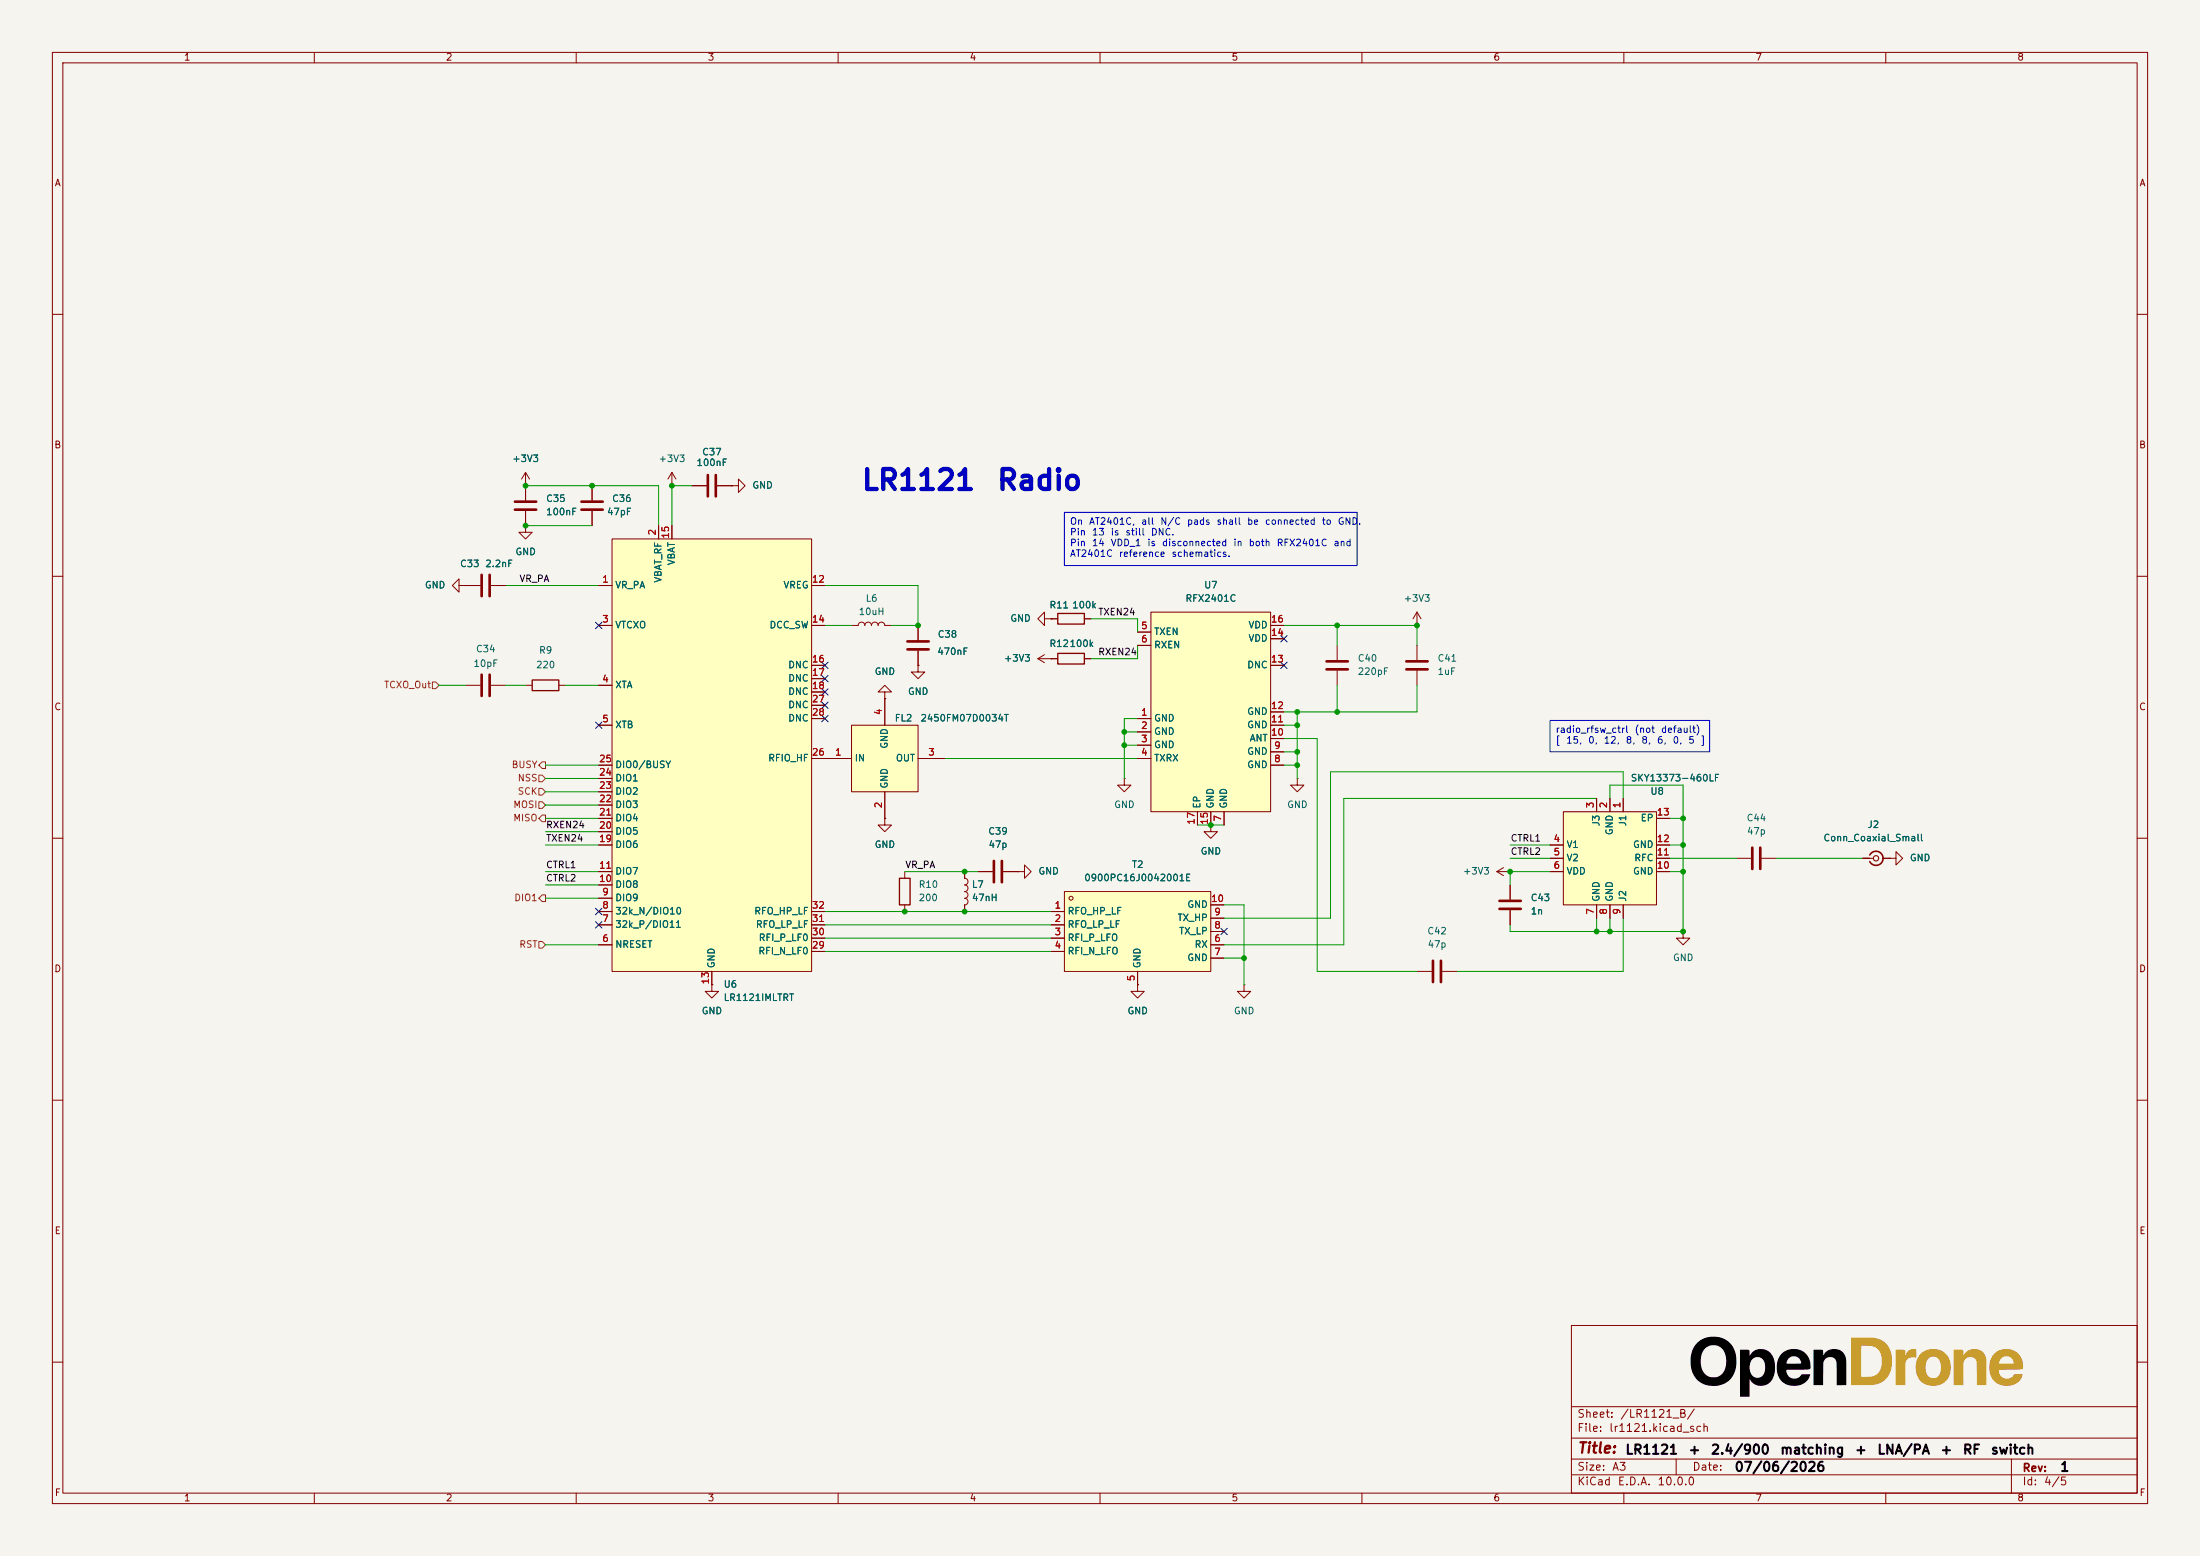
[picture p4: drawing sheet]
<svg xmlns="http://www.w3.org/2000/svg" width="420mm" height="297mm" viewBox="0 0 420 297" stroke-linecap="round" stroke-linejoin="round" font-family="sans-serif">
<path d="M0 0h420v297h-420z" fill="#f5f4ef" stroke="#f5f4ef" stroke-width=".19"/>
<g fill="none" stroke="#840000" stroke-width=".19">
<path d="M10 10h400v277h-400zM12 12h396v273h-396zM60 10v2M110 10v2M160 10v2M210 10v2M260 10v2M310 10v2M360 10v2M10 60h2M408 60h2M10 110h2"/>
<path d="M408 110h2M10 160h2M408 160h2M10 210h2M408 210h2M300 253h108v32h-108zM10 260h2M300 278.5h108M300 274.5h108M300 268.5h108M320 278.5v3M384 278.5v6.5"/>
<path d="M408 260h2M60 285v2M110 285v2M160 285v2M210 285v2M260 285v2M300 281.5h108M310 285v2M360 285v2"/>
</g>
<g fill="#c89d2e">
<path d="M373 257.6l1.7 .1 .2 1a2.31 2.31 0 0 1 2.5-1.2 2.31 2.31 0 0 1 1.8 2.2v4.7h-1.8l-.1-4.5-.5-.8h-1.1a1.31 1.31 0 0 0-.9 1.2v4.1h-1.8z"/>
<path d="M361.9 257.6l1.7 .1 .2 1a1.41 1.41 0 0 1 2-1v1.4l-1.3 .1-.4 .3-.3 .5-.1 4.4h-1.8z"/>
</g>
<path d="M324 256.3a4.5 4.5 0 0 1 5.3-.6 4.5 4.5 0 0 1 2.2 4.8 4.4 4.4 0 0 1-4.7 4 4.4 4.4 0 0 1-4.1-4.6h2a2.55 2.55 0 0 0 3.1 3 3.3 3.3 0 0 0 1.6-4.2v-.1a2.37 2.37 0 0 0-2.6-1.8 2.37 2.37 0 0 0-2.1 2.4v.7h-2a4.9 4.9 0 0 1 1.3-3.6zM332.2 257.6l1.7 .1 .1 1.1 .1-.1a2.5 2.5 0 0 1 2.8-1.1 2.5 2.5 0 0 1 1.9 2.3 4 4 0 0 1-1.3 4.2 2.42 2.42 0 0 1-3.5-.9v3.4h-1.8v-5.6h1.8l.2 1 .5 .7 .7 .3 .8-.2 .4-.3 .3-.6 .1-1.4-.5-1-.8-.5a1.59 1.59 0 0 0-1.7 2h-1.8zM340.2 258.3a3.2 3.2 0 0 1 3.7-.5 3.2 3.2 0 0 1 1.6 3.5l-.8 .1-3.5 .1-.2 .1 .4 1.1 .9 .4 .9-.1 .8-.7h1.5a2.93 2.93 0 0 1-3.7 2.2 3.4 3.4 0 0 1-2.5-4.3l4.1 .1h.4l.1-.2a1.43 1.43 0 0 0-1.5-1.2 1.43 1.43 0 0 0-1.4 1.3h-1.7l.3-1.1zM346.2 257.6l1.7 .1 .2 1a2.32 2.32 0 0 1 2.6-1.1 2.32 2.32 0 0 1 1.8 2.2v4.6h-1.9v-4.5l-.4-.7-.8-.2-.8 .3-.5 .7-.1 4.4h-1.8z" fill="#000"/>
<g fill="#c89d2e">
<path d="M380.8 258.3a3.2 3.2 0 0 1 3.7-.5 3.2 3.2 0 0 1 1.6 3.5l-4.4 .2-.1 .1 .1 .6a1.61 1.61 0 0 0 1.4 .9 1.61 1.61 0 0 0 1.5-.8h1.6a3 3 0 0 1-3.8 2.2 3.3 3.3 0 0 1-2.6-4.3h4.6l-.2-.7-.7-.5a1.44 1.44 0 0 0-1.9 1.2h-1.8a3.4 3.4 0 0 1 1-1.9z"/>
<path d="M353.4 255.3h3.3a4.5 4.5 0 0 1 3 .9 5.2 5.2 0 0 1-.1 7.4 4.5 4.5 0 0 1-3 .8h-3.2v-4.5h1.9v2.9h1.6a2.46 2.46 0 0 0 2.4-3 2.5 2.5 0 0 0-2.6-2.9h-1.4v3h-1.9z"/>
<path d="M366.7 258.4l.7-.5 .8-.3a3.4 3.4 0 0 1 4.1 4.3l-.5 1.4a3.5 3.5 0 0 1-5.9-.9l-.2-1.4h1.9l.1 .9a1.42 1.42 0 0 0 1.6 1.2 1.42 1.42 0 0 0 1.2-1.6l-.1-1.3-.4-.9-.7-.3h-.6l-.4 .2a2.06 2.06 0 0 0-.7 1.8h-1.9v-.4a3.4 3.4 0 0 1 1-2.2z"/>
</g>
<g fill="none" stroke="#840000" stroke-width=".19">
<path d="M87.6 111.8v-1.3l-1.2 1.3 1.2 1.2v-1.2h1.3M88.9 111.8h.1M88.9 111.8h2.8M93.7 111.8h2.8M175.3 119.4v2.8M199.4 118.1v-1.3l-1.3 1.3 1.3 1.3v-1.3h1.3M200.7 118.1h.1M270.5 119.4h.1M270.5 116.8l-.8 1.3M270.5 116.8l.8 1.3M270.5 116.8v2.6M88.9 130.8h2.8"/>
<path d="M93.7 130.8h2.8M175.3 124.2v2.8M135.9 188v1.2h1.3l-1.3 1.3-1.3-1.3h1.3M135.9 188h.1"/>
</g>
<path d="M91.9 109.7v4.1M93.5 109.7v4.1M91.9 128.8v4M93.5 128.8v4M173.2 124h4.1M173.2 122.4h4.1" fill="none" stroke="#840000" stroke-width=".51"/>
<path d="M116.8 102.9h38.1v82.5h-38.1z" fill="#ffffc2"/>
<g fill="none" stroke="#840000" stroke-width=".19">
<path d="M114.3 111.8h2.5M114.3 119.4h2.5M116.8 102.9h38.1v82.5h-38.1zM125.7 100.3v2.6M128.3 100.3v2.6M154.9 111.8h2.6M154.9 119.4h2.6M114.3 130.8h2.5M114.3 138.4h2.5M154.9 127h2.6M154.9 129.5h2.6M154.9 132.1h2.6"/>
<path d="M154.9 134.6h2.6M154.9 137.2h2.6M200.7 125.7h1.2M207 125.7h1.3M114.3 158.8h2.5M114.3 156.2h2.5M114.3 153.7h2.5M114.3 151.1h2.5M114.3 148.6h2.5M114.3 146.1h2.5M154.9 144.8h2.6M168.9 156.2v1.3h1.3l-1.3 1.3-1.3-1.3h1.3"/>
<path d="M168.9 156.2h.1M231.1 157.5v1.3h1.3l-1.3 1.2-1.2-1.2h1.2M231.1 157.5h.1M114.3 176.5h2.5M114.3 174h2.5M114.3 171.5h2.5M114.3 168.9h2.5M114.3 166.4h2.5M114.3 161.3h2.5M154.9 176.5h2.6M154.9 174h2.6M154.9 179.1h2.6"/>
<path d="M172.7 166.4v1.2M172.7 172.7v1.3M184.1 166.4v1.2a.64 .64 0 0 1 .7 .7 .64 .64 0 0 1-.7 .6 .64 .64 0 0 1 .7 .7 .64 .64 0 0 1-.7 .6 .64 .64 0 0 1 .7 .6 .64 .64 0 0 1-.7 .7M184.1 171.5a.64 .64 0 0 1 .7 .6 .64 .64 0 0 1-.7 .6v1.3M331.5 163.8h2.8M336.3 163.8h2.8M355.6 163.8h2M359.4 163.8h1.3M360.7 163.8h1.2v-1.2l1.3 1.2-1.3 1.3v-1.3M360.7 163.8h.1M114.3 180.3h2.5M135.9 185.4v2.6"/>
<path d="M154.9 181.6h2.6"/>
</g>
<path d="M201.9 124.7h5.1v2h-5.1zM171.7 167.6h2v5.1h-2z" fill="none" stroke="#840000" stroke-width=".25"/>
<path d="M334.5 161.8v4.1M336 161.8v4.1" fill="none" stroke="#840000" stroke-width=".51"/>
<circle cx="358.1" cy="163.8" r=".51" fill="none" stroke="#840000" stroke-width=".2"/>
<path d="M356.9 163.2a1.35 1.35 0 0 1 2.1-.4 1.35 1.35 0 0 1 0 2.1 1.35 1.35 0 0 1-2.1-.4" fill="none" stroke="#840000" stroke-width=".3"/>
<path d="M219.7 116.8h22.9v38.1h-22.9z" fill="#ffffc2"/>
<g fill="none" stroke="#840000" stroke-width=".19">
<path d="M162.6 119.4h1.2a.64 .64 0 0 1 .7-.7 .64 .64 0 0 1 .6 .7 .64 .64 0 0 1 .6-.7 .64 .64 0 0 1 .7 .7 .64 .64 0 0 1 .6-.7 .64 .64 0 0 1 .6 .7 .64 .64 0 0 1 .7-.7 .64 .64 0 0 1 .6 .7h1.3M200.7 118.1h1.2M207 118.1h1.3M219.7 116.8h22.9v38.1h-22.9zM242.6 119.4h2.5M217.2 137.2h2.5M217.2 139.7h2.5M217.2 120.7h2.5M217.2 123.2h2.5M242.6 138.4h2.5M242.6 135.9h2.5M242.6 127h2.5"/>
<path d="M242.6 121.9h2.5M255.3 123.2v2.8M255.3 128v2.8M217.2 142.2h2.5M217.2 144.8h2.5M228.6 154.9v2.6M231.1 154.9v2.6M233.7 154.9v2.6M242.6 146.1h2.5M242.6 143.5h2.5M242.6 141h2.5M285.7 166.4l1.3 .7"/>
<path d="M285.7 166.4h2.6M287 165.6l-1.3 .8M288.3 166.4h.1M288.3 168.9v2.8M288.3 173.7v2.8M321.3 177.8v1.3h1.3l-1.3 1.2-1.3-1.2h1.3M321.3 177.8h.1M270.5 185.4h2.8M275.3 185.4h2.8"/>
</g>
<path d="M201.9 117.1h5.1v2h-5.1z" fill="none" stroke="#840000" stroke-width=".25"/>
<path d="M253.2 126.2h4.1M253.2 127.8h4.1M286.3 172h4M286.3 173.5h4M273.6 183.4v4.1M275.1 183.4v4.1" fill="none" stroke="#840000" stroke-width=".51"/>
<path d="M162.6 138.4h12.7v12.7h-12.7z" fill="#ffffc2"/>
<g fill="none" stroke="#840000" stroke-width=".19">
<path d="M162.6 138.4h12.7v12.7h-12.7zM168.9 132.1h1.3l-1.3-1.3-1.3 1.3h1.3v1.3M168.9 133.4h.1M168.9 133.4v5M270.5 123.2v2.8M270.5 128v2.8M157.5 144.8h5.1M168.9 151.1v5.1M175.3 144.8h5M214.6 148.6v1.3h1.3l-1.3 1.2-1.2-1.2h1.2M214.6 148.6h.1M247.6 148.6v1.3h1.3l-1.3 1.2-1.2-1.2h1.2"/>
<path d="M247.6 148.6h.1"/>
</g>
<path d="M268.5 126.2h4M268.5 127.8h4" fill="none" stroke="#840000" stroke-width=".51"/>
<path d="M298.4 154.9h17.8v17.8h-17.8z" fill="#ffffc2"/>
<g fill="none" stroke="#840000" stroke-width=".19">
<path d="M100.3 92.7h.1M100.3 90.2l-.7 1.2M100.3 90.2l.8 1.2M100.3 90.2v5.3M100.3 97.5v2.8M113 92.7v2.8M113 97.5v2.8M128.3 92.7h.1M128.3 90.2l-.8 1.2M128.3 90.2l.7 1.2M128.3 90.2v2.5M132.1 92.7h2.8"/>
<path d="M136.9 92.7h2.8M139.7 92.7h1.3v-1.3l1.2 1.3-1.2 1.3v-1.3M139.7 92.7h.1M298.4 154.9h17.8v17.8h-17.8zM304.8 152.4v2.5M307.3 152.4v2.5M309.9 152.4v2.5M316.2 156.2h2.6M194.3 166.4h1.3v-1.3l1.2 1.3-1.2 1.2v-1.2M194.3 166.4h.1M295.9 161.3h2.5M295.9 163.8h2.5"/>
<path d="M295.9 166.4h2.5M304.8 172.7v2.6M307.3 172.7v2.6M309.9 172.7v2.6M316.2 161.3h2.6M316.2 163.8h2.6M316.2 166.4h2.6M237.5 188v1.2h1.3l-1.3 1.3-1.3-1.3h1.3M237.5 188h.1"/>
</g>
<path d="M98.3 95.8h4.1M98.3 97.3h4.1M111 95.8h4.1M111 97.3h4.1M135.1 90.7v4M136.7 90.7v4" fill="none" stroke="#840000" stroke-width=".51"/>
<path d="M203.2 170.2h27.9v15.2h-27.9z" fill="#ffffc2"/>
<g fill="none" stroke="#840000" stroke-width=".19">
<path d="M100.3 92.7h.1M100.3 92.7v2.8M100.3 97.5v2.8M113 92.7v2.8M113 97.5v2.8M132.1 92.7h2.8M136.9 92.7h2.8M139.7 92.7h.1M88.9 111.8h.1M88.9 111.8h2.8M93.7 111.8h2.8M100.3 100.3v1.3h1.3l-1.3 1.3-1.2-1.3h1.2"/>
<path d="M100.3 100.3h.1M114.3 119.4h2.5M114.3 111.8h2.5M125.7 100.3v2.6M128.3 100.3v2.6M154.9 119.4h2.6M154.9 111.8h2.6M175.3 119.4v2.8M200.7 118.1h.1M200.7 118.1h1.2M207 118.1h1.3M242.6 119.4h2.5"/>
<path d="M100.3 130.8h1.3M106.7 130.8h1.2M114.3 130.8h2.5M114.3 138.4h2.5M154.9 137.2h2.6M154.9 127h2.6M154.9 129.5h2.6M154.9 132.1h2.6M154.9 134.6h2.6M168.9 133.4h.1M168.9 133.4v5M175.3 127v1.3h1.2l-1.2 1.2-1.3-1.2h1.3"/>
<path d="M175.3 127h.1M175.3 124.2v2.8M198.1 125.7l1.3 .8M198.1 125.7h3.8M199.4 125l-1.3 .7M200.7 125.7h.1M207 125.7h1.3M217.2 137.2h2.5M217.2 139.7h2.5M217.2 120.7h2.5M217.2 123.2h2.5M242.6 138.4h2.5"/>
<path d="M242.6 135.9h2.5M242.6 127h2.5M242.6 121.9h2.5M114.3 146.1h2.5M114.3 156.2h2.5M114.3 158.8h2.5M114.3 153.7h2.5M114.3 151.1h2.5M114.3 148.6h2.5M154.9 144.8h7.7M168.9 156.2h.1M168.9 151.1v5.1"/>
<path d="M175.3 144.8h5M217.2 144.8h2.5M217.2 142.2h2.5M228.6 154.9v2.6M231.1 157.5h.1M231.1 154.9v2.6M233.7 154.9v2.6M242.6 146.1h2.5M242.6 143.5h2.5M242.6 141h2.5M304.8 152.4v2.5M307.3 152.4v2.5"/>
<path d="M309.9 152.4v2.5M316.2 156.2h2.6M114.3 174h2.5M114.3 176.5h2.5M114.3 166.4h2.5M114.3 161.3h2.5M114.3 171.5h2.5M114.3 168.9h2.5M154.9 174h2.6M154.9 176.5h2.6M154.9 179.1h2.6M184.1 166.4v1.2"/>
<path d="M184.1 172.7v1.3M186.7 166.4h2.8M191.5 166.4h2.8M194.3 166.4h.1M200.7 174h2.5M200.7 176.5h2.5M200.7 179.1h2.5M203.2 170.2h27.9v15.2h-27.9zM231.1 177.8h2.6M231.1 175.3h2.6M231.1 172.7h2.6M288.3 168.9v2.8"/>
<path d="M288.3 173.7v2.8M295.9 166.4h2.5M295.9 163.8h2.5M295.9 161.3h2.5M304.8 172.7v2.6M307.3 172.7v2.6M309.9 172.7v2.6M316.2 166.4h2.6M316.2 163.8h2.6M316.2 161.3h2.6M355.6 163.8h1.3M359.4 163.8h1.3"/>
<path d="M360.7 163.8h.1M114.3 180.3h2.5M135.9 188h.1M135.9 185.4v2.6M154.9 181.6h2.6M200.7 181.6h2.5M217.2 188v1.2h1.2l-1.2 1.3-1.3-1.3h1.3M217.2 188h.1M217.2 185.4v2.6M231.1 180.3h2.6M231.1 182.9h2.6"/>
<circle cx="204.5" cy="171.5" r=".38"/>
</g>
<path d="M101.6 129.8h5.1v2h-5.1z" fill="none" stroke="#840000" stroke-width=".25"/>
<path d="M189.7 164.3v4.1M191.3 164.3v4.1" fill="none" stroke="#840000" stroke-width=".51"/>
<path d="M82.5 130.2h.7l.6 .6-.6 .6h-.7zM102.9 153h.6l.6 .7-.6 .6h-.6zM102.9 148h.6l.6 .6-.6 .6h-.6zM102.9 150.5h.6l.6 .6-.6 .7h-.6zM103.5 155.6h.6v1.2h-.6l-.6-.6zM103.5 145.4h.6v1.3h-.6l-.6-.6zM102.9 179.7h.6l.6 .6-.6 .7h-.6zM103.5 170.8h.6v1.3h-.6l-.6-.6z" fill="none" stroke="#725600" stroke-width=".19"/>
<g fill="none" stroke="#009600" stroke-width=".19">
<path d="M100.3 92.7h25.4v7.6M132.1 92.7h-3.8v7.6M96.5 111.8h17.8M100.3 100.3h12.7M157.5 119.4h5.1M157.5 111.8h17.8v7.6h-5.1M208.3 118.1h8.9v2.6M245.1 119.4h25.4v3.8M255.3 119.4v3.8M83.8 130.8h5.1M96.5 130.8h3.8M107.9 130.8h6.4"/>
<path d="M214.6 139.7h2.6M217.2 123.2v2.5h-8.9M217.2 137.2h-2.6v11.4M245.1 138.4h2.5M247.6 135.9v12.7M255.3 130.8v5.1M270.5 130.8v5.1h-25.4M104.1 156.2h10.2M104.1 146.1h10.2M104.1 158.8h10.2M104.1 148.6h10.2M104.1 151.1h10.2"/>
<path d="M104.1 153.7h10.2M180.3 144.8h36.9M214.6 142.2h2.6M228.6 157.5h5.1M245.1 141h6.4v44.4h19M245.1 146.1h2.5M245.1 143.5h2.5M304.8 152.4h-48.3v27.9h-22.8M307.3 152.4v-2.5h14v27.9h-33v-1.3M309.9 152.4v-5.1h-55.9v28h-20.3M318.8 156.2h2.5M104.1 166.4h10.2"/>
<path d="M104.1 161.3h10.2M104.1 171.5h10.2M104.1 168.9h10.2M157.5 176.5h43.2M157.5 174h43.2M157.5 179.1h43.2M172.7 166.4h14M233.7 172.7h3.8v15.3M288.3 163.8h7.6M288.3 161.3h7.6M295.9 166.4h-7.6v2.5M304.8 175.3v2.5"/>
<path d="M307.3 175.3v2.5M309.9 175.3v10.1h-31.8M318.8 166.4h2.5M318.8 163.8h12.7M318.8 161.3h2.5M339.1 163.8h16.5M104.1 180.3h10.2M157.5 181.6h43.2M233.7 182.9h3.8"/>
</g>
<g fill="none" stroke="#000084" stroke-width=".19">
<path d="M113.7 118.8l1.2 1.2M114.9 118.8l-1.2 1.2M113.7 137.8l1.2 1.2M114.9 137.8l-1.2 1.2M156.9 134l1.2 1.2M156.9 126.4l1.2 1.2M156.9 128.9l1.2 1.2M156.9 136.6l1.2 1.2M156.9 131.5l1.2 1.2M158.1 134l-1.2 1.2M158.1 126.4l-1.2 1.2M158.1 128.9l-1.2 1.2"/>
<path d="M158.1 136.6l-1.2 1.2M158.1 131.5l-1.2 1.2M244.5 121.3l1.2 1.2M244.5 126.4l1.2 1.2M245.7 121.3l-1.2 1.2M245.7 126.4l-1.2 1.2M113.7 175.9l1.2 1.2M113.7 173.4l1.2 1.2M114.9 175.9l-1.2 1.2M114.9 173.4l-1.2 1.2M233.1 177.2l1.2 1.2M234.3 177.2l-1.2 1.2"/>
</g>
<path d="M203.2 97.8h55.9v10.2h-55.9zM295.9 137.5h30.5v6h-30.5z" fill="none" stroke="#0000c2" stroke-width=".19"/>
<g fill="#009600" stroke="#009600" stroke-width=".19">
<circle cx="307.3" cy="177.8" r=".46"/>
<circle cx="304.8" cy="177.8" r=".46"/>
<circle cx="321.3" cy="177.8" r=".46"/>
<circle cx="321.3" cy="166.4" r=".46"/>
<circle cx="321.3" cy="156.2" r=".46"/>
<circle cx="321.3" cy="161.3" r=".46"/>
<circle cx="113" cy="92.7" r=".46"/>
<circle cx="128.3" cy="92.7" r=".46"/>
<circle cx="100.3" cy="100.3" r=".46"/>
<circle cx="100.3" cy="92.7" r=".46"/>
<circle cx="175.3" cy="119.4" r=".46"/>
<circle cx="184.1" cy="174" r=".46"/>
<circle cx="184.1" cy="166.4" r=".46"/>
<circle cx="172.7" cy="174" r=".46"/>
<circle cx="231.1" cy="157.5" r=".46"/>
<circle cx="237.5" cy="182.9" r=".46"/>
<circle cx="288.3" cy="166.4" r=".46"/>
<circle cx="214.6" cy="142.2" r=".46"/>
<circle cx="255.3" cy="135.9" r=".46"/>
<circle cx="214.6" cy="139.7" r=".46"/>
<circle cx="247.6" cy="143.5" r=".46"/>
<circle cx="247.6" cy="146.1" r=".46"/>
<circle cx="247.6" cy="138.4" r=".46"/>
<circle cx="247.6" cy="135.9" r=".46"/>
<circle cx="255.3" cy="119.4" r=".46"/>
<circle cx="270.5" cy="119.4" r=".46"/>
</g>
<g font-size="3.8" fill="#0000c2">
<text x="164.3" y="94.5">LR1121</text>
<text x="190.1" y="94.5">Radio</text>
</g>
<text font-size="2" fill="#840000" x="301" y="277.9">Title:</text>
<g font-size="1.8">
<text x="310.2" y="278">LR1121</text>
<text x="322.2" y="278">+</text>
<text x="326.5" y="278">2.4/900</text>
<text x="331" y="281.3">07/06/2026</text>
<text x="339.7" y="278">matching</text>
<text x="354" y="278">+</text>
<text x="358.3" y="278">LNA/PA</text>
<text x="370.3" y="278">+</text>
<text x="374.6" y="278">RF</text>
<text x="379.9" y="278">switch</text>
<text x="393.2" y="281.3">1</text>
</g>
<g font-size="1.5" fill="#840000">
<text x="301" y="273.7">File:</text>
<text x="301" y="271">Sheet:</text>
<text x="307.1" y="273.7">lr1121.kicad_sch</text>
<text x="309.2" y="271">/LR1121_B/</text>
<text x="301" y="281.1">Size:</text>
<text x="307.6" y="281.1">A3</text>
<text x="323" y="281.1">Date:</text>
<text x="386" y="281.3">Rev:</text>
<text x="301" y="283.9">KiCad</text>
<text x="308.7" y="283.9">E.D.A.</text>
<text x="316.3" y="283.9">10.0.0</text>
<text x="386" y="283.9">Id:</text>
<text x="390.1" y="283.9">4/5</text>
</g>
<g font-size="1.3" fill="#840000">
<text x="35" y="11.9">1</text>
<text x="85" y="11.9">2</text>
<text x="135" y="11.9">3</text>
<text x="185" y="11.9">4</text>
<text x="235" y="11.9">5</text>
<text x="285" y="11.9">6</text>
<text x="335" y="11.9">7</text>
<text x="385" y="11.9">8</text>
<text x="10.3" y="35.9">A</text>
<text x="408.3" y="35.9">A</text>
<text x="10.3" y="85.9">B</text>
<text x="408.2" y="85.9">B</text>
<text x="10.3" y="135.9">C</text>
<text x="408.2" y="135.9">C</text>
<text x="10.3" y="185.9">D</text>
<text x="408.2" y="185.9">D</text>
<text x="10.3" y="235.9">E</text>
<text x="408.3" y="235.9">E</text>
<text x="10.3" y="285.9">F</text>
<text x="35" y="286.9">1</text>
<text x="85" y="286.9">2</text>
<text x="135" y="286.9">3</text>
<text x="185" y="286.9">4</text>
<text x="235" y="286.9">5</text>
<text x="285" y="286.9">6</text>
<text x="335" y="286.9">7</text>
<text x="385" y="286.9">8</text>
<text x="408.3" y="285.9">F</text>
</g>
<g font-size="1.3" fill="#006464">
<text x="97.7" y="88.5">+3V3</text>
<text x="125.6" y="88.5">+3V3</text>
<text x="132.9" y="89.3">100nF</text>
<text x="133.9" y="87.2">C37</text>
<text x="143.5" y="93.6">GND</text>
<text x="104.1" y="98.7">100nF</text>
<text x="104.1" y="96.1">C35</text>
<text x="115.8" y="98.7">47pF</text>
<text x="116.7" y="96.1">C36</text>
<text x="98.3" y="106.3">GND</text>
<text x="129.1" y="108" transform="rotate(-90 129.1 108)">VBAT</text>
<text x="81" y="112.6">GND</text>
<text x="87.7" y="108.6">C33</text>
<text x="92.5" y="108.6">2.2nF</text>
<text x="117.3" y="112.6">VR_PA</text>
<text x="126.6" y="111.3" transform="rotate(-90 126.6 111.3)">VBAT_RF</text>
<text x="149.5" y="112.6">VREG</text>
<text x="229.8" y="112.6">U7</text>
<text x="163.8" y="117.7">10uH</text>
<text x="165.1" y="115.2">L6</text>
<text x="192.8" y="119">GND</text>
<text x="200.2" y="116.4">R11</text>
<text x="204.6" y="116.4">100k</text>
<text x="226.2" y="115.2">RFX2401C</text>
<text x="267.9" y="115.2">+3V3</text>
<text x="90.8" y="124.8">C34</text>
<text x="102.8" y="125.1">R9</text>
<text x="117.3" y="120.2">VTCXO</text>
<text x="146.8" y="120.2">DCC_SW</text>
<text x="178.8" y="125.3">470nF</text>
<text x="178.9" y="122">C38</text>
<text x="200.2" y="123.8">R12100k</text>
<text x="220.2" y="121.5">TXEN</text>
<text x="220.2" y="124.1">RXEN</text>
<text x="238.2" y="122.8">VDD</text>
<text x="238.2" y="120.2">VDD</text>
<text x="90.3" y="127.6">10pF</text>
<text x="102.2" y="127.9">220</text>
<text x="117.3" y="131.7">XTA</text>
<text x="150.4" y="127.9">DNC</text>
<text x="150.4" y="130.4">DNC</text>
<text x="166.9" y="129.1">GND</text>
<text x="191.6" y="126.6">+3V3</text>
<text x="238" y="127.9">DNC</text>
<text x="259.1" y="129.1">220pF</text>
<text x="259.1" y="126.6">C40</text>
<text x="274.3" y="129.1">1uF</text>
<text x="274.3" y="126.6">C41</text>
<text x="150.4" y="132.9">DNC</text>
<text x="150.4" y="135.5">DNC</text>
<text x="173.2" y="132.9">GND</text>
<text x="238" y="136.8">GND</text>
<text x="117.3" y="139.3">XTB</text>
<text x="150.4" y="138">DNC</text>
<text x="169.8" y="143" transform="rotate(-90 169.8 143)">GND</text>
<text x="170.7" y="138">FL2</text>
<text x="175.6" y="138">2450FM07D0034T</text>
<text x="220.2" y="138">GND</text>
<text x="220.2" y="140.6">GND</text>
<text x="220.2" y="143.1">GND</text>
<text x="238" y="139.3">GND</text>
<text x="238.5" y="141.8">ANT</text>
<text x="117.3" y="149.5">DIO1</text>
<text x="117.3" y="146.9">DIO0/BUSY</text>
<text x="146.5" y="145.6">RFIO_HF</text>
<text x="163.1" y="145.6">IN</text>
<text x="170.9" y="145.6">OUT</text>
<text x="220.2" y="145.6">TXRX</text>
<text x="238" y="146.9">GND</text>
<text x="238" y="144.4">GND</text>
<text x="311.2" y="149.5">SKY13373-460LF</text>
<text x="117.3" y="154.5">DIO3</text>
<text x="117.3" y="152">DIO2</text>
<text x="169.8" y="150.6" transform="rotate(-90 169.8 150.6)">GND</text>
<text x="212.6" y="154.5">GND</text>
<text x="229.5" y="154.4" transform="rotate(-90 229.5 154.4)">EP</text>
<text x="232" y="154.4" transform="rotate(-90 232 154.4)">GND</text>
<text x="234.5" y="154.4" transform="rotate(-90 234.5 154.4)">GND</text>
<text x="245.6" y="154.5">GND</text>
<text x="315" y="152">U8</text>
<text x="117.3" y="159.6">DIO5</text>
<text x="117.3" y="157.1">DIO4</text>
<text x="188.6" y="159.6">C39</text>
<text x="305.7" y="157.8" transform="rotate(-90 305.7 157.8)">J3</text>
<text x="308.2" y="159.5" transform="rotate(-90 308.2 159.5)">GND</text>
<text x="310.7" y="157.8" transform="rotate(-90 310.7 157.8)">J1</text>
<text x="313.1" y="157.1">EP</text>
<text x="333.3" y="157.1">C44</text>
<text x="333.4" y="159.6">47p</text>
<text x="348" y="160.9">Conn_Coaxial_Small</text>
<text x="356.4" y="158.3">J2</text>
<text x="117.3" y="167.2">DIO7</text>
<text x="117.3" y="162.2">DIO6</text>
<text x="166.9" y="162.2">GND</text>
<text x="188.6" y="162.2">47p</text>
<text x="198.1" y="167.2">GND</text>
<text x="216" y="166">T2</text>
<text x="229.1" y="163.4">GND</text>
<text x="279.2" y="167.2">+3V3</text>
<text x="299" y="162.2">V1</text>
<text x="299" y="164.7">V2</text>
<text x="299" y="167.2">VDD</text>
<text x="311.6" y="167.2">GND</text>
<text x="311.6" y="162.2">GND</text>
<text x="311.9" y="164.7">RFC</text>
<text x="364.5" y="164.7">GND</text>
<text x="117.3" y="172.3">DIO9</text>
<text x="117.3" y="169.8">DIO8</text>
<text x="175.3" y="172.3">200</text>
<text x="175.3" y="169.8">R10</text>
<text x="185.4" y="172.3">47nH</text>
<text x="185.4" y="169.8">L7</text>
<text x="206.9" y="168.5">0900PC16J0042001E</text>
<text x="226.6" y="173.6">GND</text>
<text x="292.1" y="172.3">C43</text>
<text x="305.7" y="172.2" transform="rotate(-90 305.7 172.2)">GND</text>
<text x="308.2" y="172.2" transform="rotate(-90 308.2 172.2)">GND</text>
<text x="310.7" y="172.2" transform="rotate(-90 310.7 172.2)">J2</text>
<text x="117.3" y="177.4">32k_P/DIO11</text>
<text x="117.3" y="174.9">32k_N/DIO10</text>
<text x="143.9" y="174.9">RFO_HP_LF</text>
<text x="144.2" y="177.4">RFO_LP_LF</text>
<text x="144.7" y="179.9">RFI_P_LF0</text>
<text x="203.7" y="174.9">RFO_HP_LF</text>
<text x="203.7" y="177.4">RFO_LP_LF</text>
<text x="203.7" y="179.9">RFI_P_LFO</text>
<text x="224.7" y="176.1">TX_HP</text>
<text x="225" y="178.7">TX_LP</text>
<text x="272.4" y="178.7">C42</text>
<text x="292.1" y="174.9">1n</text>
<text x="117.3" y="181.2">NRESET</text>
<text x="136.8" y="184.9" transform="rotate(-90 136.8 184.9)">GND</text>
<text x="144.7" y="182.5">RFI_N_LF0</text>
<text x="203.7" y="182.5">RFI_N_LFO</text>
<text x="218" y="184.9" transform="rotate(-90 218 184.9)">GND</text>
<text x="226.6" y="183.7">GND</text>
<text x="227.9" y="181.2">RX</text>
<text x="272.4" y="181.2">47p</text>
<text x="319.3" y="183.7">GND</text>
<text x="138" y="188.8">U6</text>
<text x="138" y="191.4">LR1121IMLTRT</text>
<text x="133.9" y="193.9">GND</text>
<text x="215.1" y="193.9">GND</text>
<text x="235.5" y="193.9">GND</text>
</g>
<g font-size="1.3" fill="#0000c2">
<text x="204.2" y="100.5">On</text>
<text x="207.8" y="100.5">AT2401C,</text>
<text x="217.7" y="100.5">all</text>
<text x="221.4" y="100.5">N/C</text>
<text x="226.5" y="100.5">pads</text>
<text x="232.1" y="100.5">shall</text>
<text x="238" y="100.5">be</text>
<text x="241.4" y="100.5">connected</text>
<text x="252.2" y="100.5">to</text>
<text x="255.3" y="100.5">GND.</text>
<text x="204.2" y="102.5">Pin</text>
<text x="204.2" y="104.6">Pin</text>
<text x="204.2" y="106.6">AT2401C</text>
<text x="208.3" y="102.5">13</text>
<text x="208.3" y="104.6">14</text>
<text x="211.9" y="102.5">is</text>
<text x="211.9" y="104.6">VDD_1</text>
<text x="213.5" y="106.6">reference</text>
<text x="214.7" y="102.5">still</text>
<text x="218.9" y="104.6">is</text>
<text x="219.6" y="102.5">DNC.</text>
<text x="221.7" y="104.6">disconnected</text>
<text x="223.5" y="106.6">schematics.</text>
<text x="235.3" y="104.6">in</text>
<text x="238.3" y="104.6">both</text>
<text x="243.6" y="104.6">RFX2401C</text>
<text x="254.5" y="104.6">and</text>
<text x="296.9" y="140.2">radio_rfsw_ctrl</text>
<text x="296.9" y="142.2">[</text>
<text x="298.9" y="142.2">15,</text>
<text x="303.1" y="142.2">0,</text>
<text x="306.1" y="142.2">12,</text>
<text x="310.3" y="142.2">8,</text>
<text x="311.9" y="140.2">(not</text>
<text x="313.2" y="142.2">8,</text>
<text x="316.2" y="142.2">6,</text>
<text x="317" y="140.2">default)</text>
<text x="319.2" y="142.2">0,</text>
<text x="322.2" y="142.2">5</text>
<text x="324.6" y="142.2">]</text>
</g>
<g font-size="1.3" fill="#a90000">
<text x="125.5" y="102.3" transform="rotate(-90 125.5 102.3)">2</text>
<text x="128" y="102.9" transform="rotate(-90 128 102.9)">15</text>
<text x="114.9" y="111.5">1</text>
<text x="154.9" y="111.5">12</text>
<text x="114.9" y="119.1">3</text>
<text x="154.9" y="119.1">14</text>
<text x="242.5" y="119.1">16</text>
<text x="217.7" y="120.4">5</text>
<text x="217.7" y="122.9">6</text>
<text x="242.5" y="121.7">14</text>
<text x="114.9" y="130.6">4</text>
<text x="154.9" y="126.7">16</text>
<text x="154.9" y="129.3">17</text>
<text x="154.9" y="131.8">18</text>
<text x="242.5" y="126.7">13</text>
<text x="154.9" y="134.4">27</text>
<text x="154.9" y="136.9">28</text>
<text x="168.7" y="136.6" transform="rotate(-90 168.7 136.6)">4</text>
<text x="217.7" y="136.9">1</text>
<text x="242.5" y="135.6">12</text>
<text x="114.9" y="138.2">5</text>
<text x="217.7" y="139.4">2</text>
<text x="217.7" y="142">3</text>
<text x="242.5" y="140.7">10</text>
<text x="242.5" y="138.2">11</text>
<text x="243.1" y="143.3">9</text>
<text x="114.3" y="148.3">24</text>
<text x="114.3" y="145.8">25</text>
<text x="154.9" y="144.5">26</text>
<text x="159.3" y="144.5">1</text>
<text x="177.1" y="144.5">3</text>
<text x="217.7" y="144.5">4</text>
<text x="243.1" y="145.8">8</text>
<text x="114.3" y="156">21</text>
<text x="114.3" y="153.4">22</text>
<text x="114.3" y="150.9">23</text>
<text x="168.7" y="154.4" transform="rotate(-90 168.7 154.4)">2</text>
<text x="304.5" y="154.4" transform="rotate(-90 304.5 154.4)">3</text>
<text x="307.1" y="154.4" transform="rotate(-90 307.1 154.4)">2</text>
<text x="309.6" y="154.4" transform="rotate(-90 309.6 154.4)">1</text>
<text x="316.2" y="156">13</text>
<text x="114.3" y="161">19</text>
<text x="114.3" y="158.5">20</text>
<text x="228.3" y="157.5" transform="rotate(-90 228.3 157.5)">17</text>
<text x="230.9" y="157.5" transform="rotate(-90 230.9 157.5)">15</text>
<text x="233.4" y="156.9" transform="rotate(-90 233.4 156.9)">7</text>
<text x="296.5" y="161">4</text>
<text x="316.2" y="161">12</text>
<text x="114.3" y="166.1">11</text>
<text x="296.5" y="163.6">5</text>
<text x="296.5" y="166.1">6</text>
<text x="316.2" y="166.1">10</text>
<text x="316.2" y="163.6">11</text>
<text x="114.3" y="168.7">10</text>
<text x="114.9" y="173.7">8</text>
<text x="114.9" y="171.2">9</text>
<text x="154.9" y="173.7">32</text>
<text x="201.2" y="173.7">1</text>
<text x="231.1" y="172.5">10</text>
<text x="114.9" y="176.3">7</text>
<text x="154.9" y="178.8">30</text>
<text x="154.9" y="176.3">31</text>
<text x="201.2" y="176.3">2</text>
<text x="201.2" y="178.8">3</text>
<text x="231.7" y="177.5">8</text>
<text x="231.7" y="175">9</text>
<text x="304.5" y="174.7" transform="rotate(-90 304.5 174.7)">7</text>
<text x="307.1" y="174.7" transform="rotate(-90 307.1 174.7)">8</text>
<text x="309.6" y="174.7" transform="rotate(-90 309.6 174.7)">9</text>
<text x="114.9" y="180.1">6</text>
<text x="154.9" y="181.4">29</text>
<text x="201.2" y="181.4">4</text>
<text x="231.7" y="180.1">6</text>
<text x="231.7" y="182.6">7</text>
<text x="135.6" y="188" transform="rotate(-90 135.6 188)">13</text>
<text x="216.9" y="187.4" transform="rotate(-90 216.9 187.4)">5</text>
</g>
<g font-size="1.3" fill="#0f0f0f">
<text x="99.1" y="111.4">VR_PA</text>
<text x="209.5" y="117.8">TXEN24</text>
<text x="209.5" y="125.4">RXEN24</text>
<text x="104.1" y="160.9">TXEN24</text>
<text x="104.1" y="158.4">RXEN24</text>
<text x="288.3" y="160.9">CTRL1</text>
<text x="104.1" y="166">CTRL1</text>
<text x="172.7" y="166">VR_PA</text>
<text x="288.3" y="163.5">CTRL2</text>
<text x="104.1" y="168.6">CTRL2</text>
</g>
<g font-size="1.3" fill="#725600">
<text x="73.2" y="131.7">TCXO_Out</text>
<text x="97.6" y="146.9">BUSY</text>
<text x="98.7" y="149.5">NSS</text>
<text x="97.9" y="154.5">MOSI</text>
<text x="98.7" y="152">SCK</text>
<text x="97.9" y="157.1">MISO</text>
<text x="98.1" y="172.3">DIO1</text>
<text x="99" y="181.2">RST</text>
</g>
</svg>
